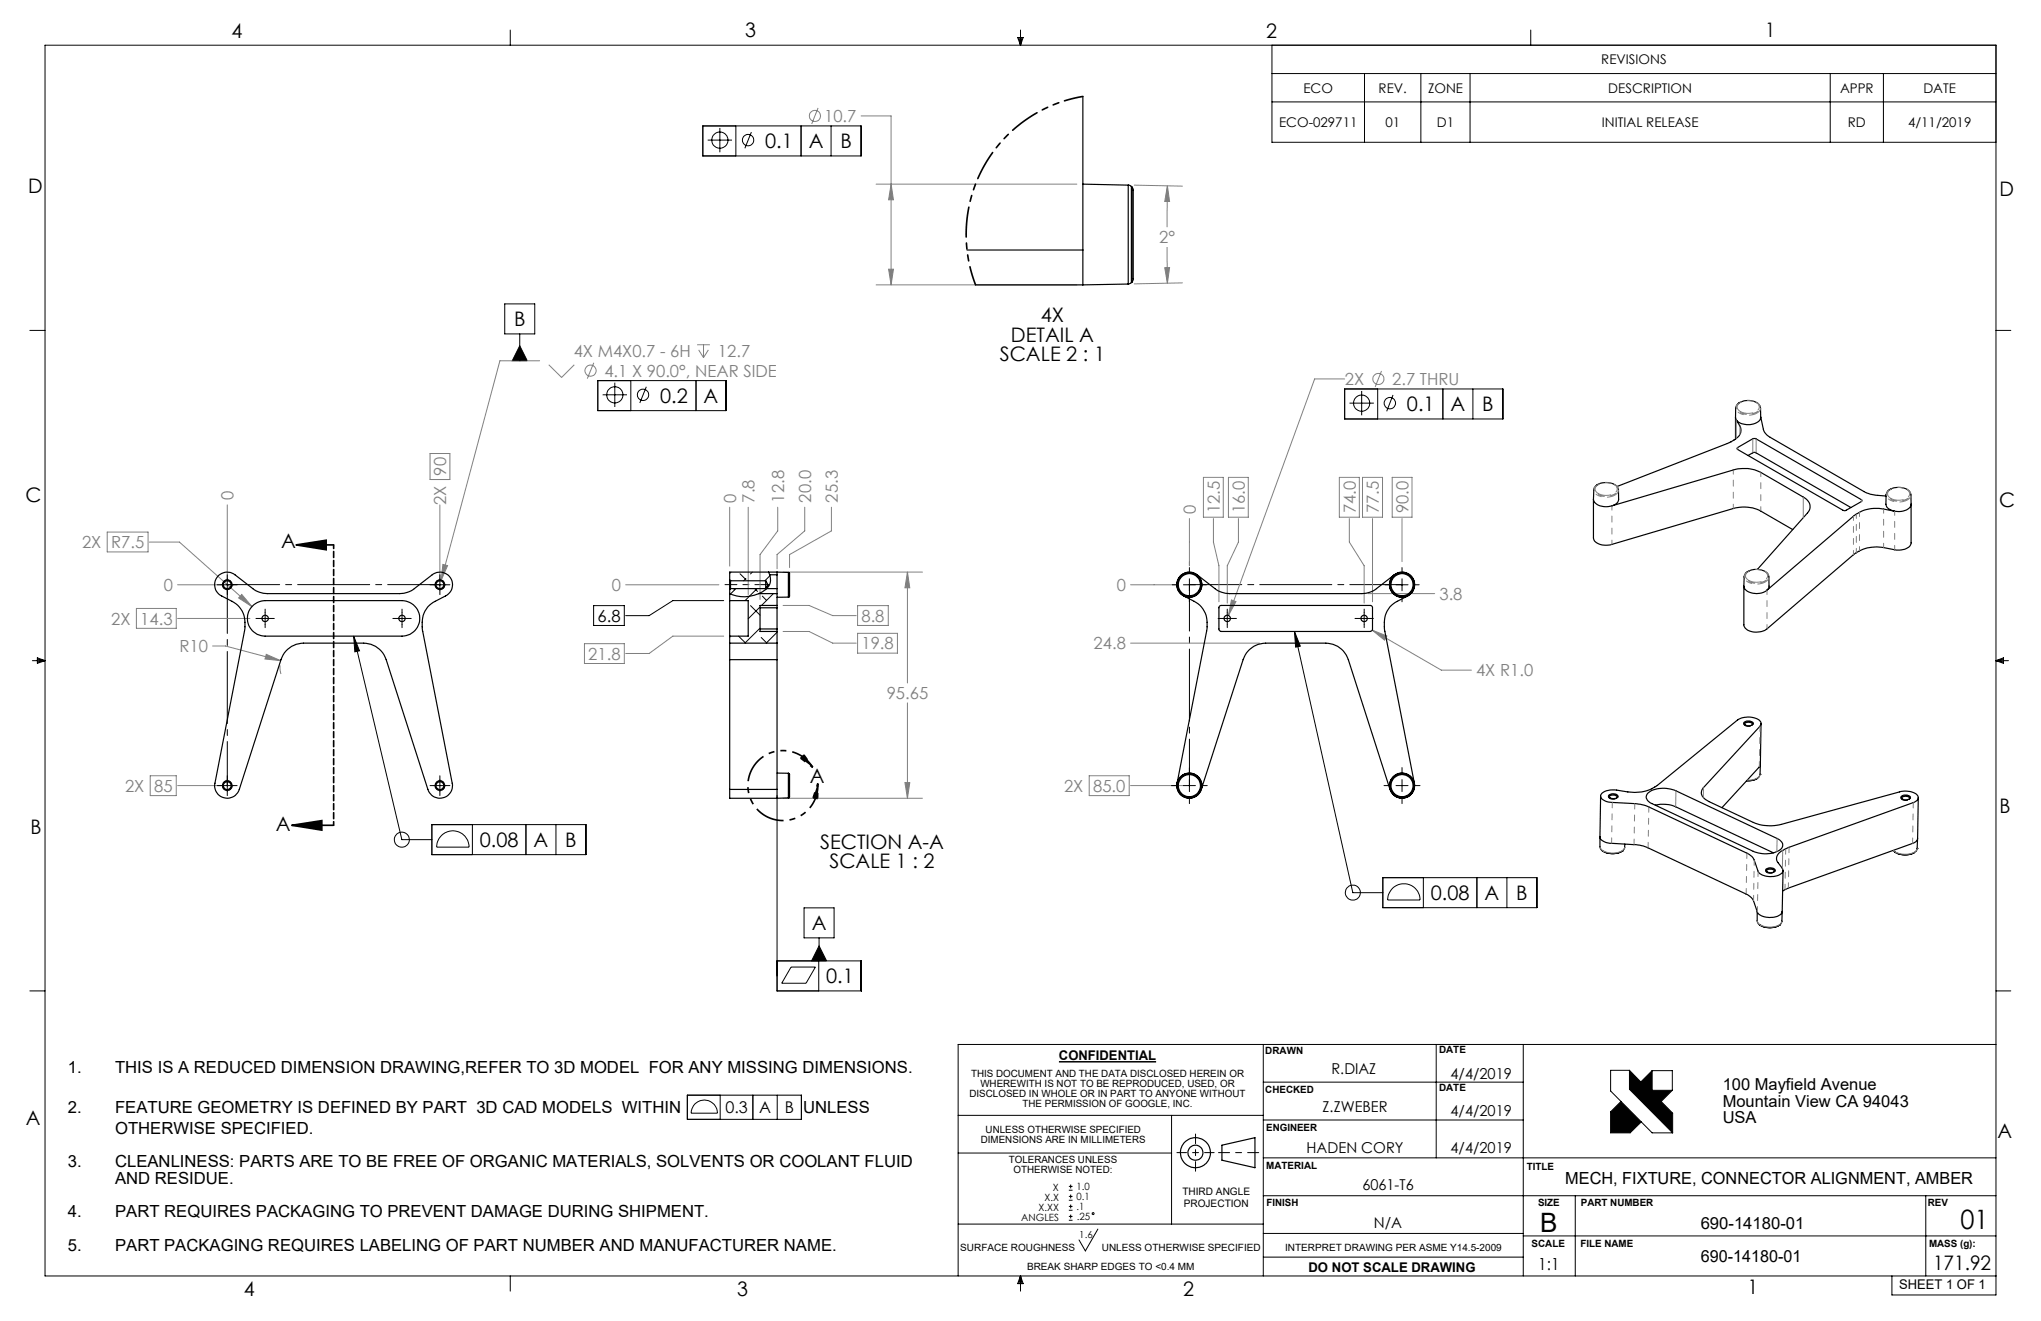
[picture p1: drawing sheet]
<svg xmlns="http://www.w3.org/2000/svg" width="432mm" height="279mm" viewBox="0 0 432 279" stroke-linecap="round" stroke-linejoin="round" font-family="sans-serif">
<g fill="none" stroke="#000" stroke-width=".25">
<path d="M258.5 242.2l7-1.6v6.4l-7-1.6z"/>
<circle cx="252.9" cy="243.8" r="1.59"/>
<circle cx="252.9" cy="243.8" r="3.2"/>
</g>
<path d="M257.8 243.8h8.5" fill="none" stroke="#000" stroke-width=".21" stroke-dasharray="15.2 1.3 1.3 1.3" stroke-dashoffset="12.9"/>
<path d="M252.9 239.9v7.8M249 243.8h7.9" fill="none" stroke="#000" stroke-width=".21" stroke-dasharray="15.2 1.3 1.3 1.3" stroke-dashoffset="13.2"/>
<g fill="none" stroke="#000" stroke-width=".21">
<path d="M107.9 6.3v3.3M215.3 7.9h1.2l-.6 1.7zM215.6 7.9l.3 1.7M215.9 6.3v3.3M216.2 7.9l-.3 1.7M269.1 9.6v20.5h153.2M269.1 15.6h153.2M288.7 15.6v14.5M300.6 15.6v14.5M311 15.6v14.5M323.9 6.3v3.3M387.2 15.6v14.5"/>
<path d="M398.5 15.6v14.5M148.7 26.6h33.5v6.4h-33.5zM149.7 29.6h5.2M152.3 27.1v5.1M155.7 26.6v6.4M159 27.9l-1.4 3.5M169.5 26.6v6.4M175.8 26.6v6.4M269.1 21.6h153.2M6.3 69.9h3.2M106.8 64.3h6.3v6.3h-6.3zM110 73.1l1.5 3.2h-3.1z"/>
<path d="M110 70.6v5.7M422.3 69.9h3.1M126.5 80.5h27.1v6.4h-27.1zM127.5 83.5h5.1M130.1 80.9v5.2M133.5 80.5v6.4M136.7 81.8l-1.3 3.4M147.2 80.5v6.4M284.5 82.3h33.5v6.3h-33.5zM285.5 85.3h5.2M288.1 82.7v5.1M291.5 82.3v6.3"/>
<path d="M294.7 83.5l-1.3 3.5M305.3 82.3v6.3M311.6 82.3v6.3M6.8 139.7h2.7M7.9 139.1l1.6 .6-1.6 .6zM7.9 139.4l1.6 .3M9.5 139.7l-1.6 .3M46 123.7h4.2M48.1 121.6v4.2M54.2 130.8h3.8M56.1 128.8v4M74.8 134.5l1.3 3.2-1 .2z"/>
<path d="M74.8 134.5l10.2 43.1h6.4M83.1 130.8h3.9M85.1 128.8v4M91 123.7h4.2M93.1 121.6v4.2M125.6 128.1h6.5v4.2h-6.5zM153.1 127h-10.8l-5 3.2h-4.9M248 123.7h1.1M250.4 123.7h2.5M251.6 120.1v1M251.6 122.4v2.6M251.6 126.2v1.1"/>
<path d="M254.2 123.7h1M257.7 130.8h3.9M259.6 128.8v4M273.9 133.6l1.2 3.1-1 .2zM273.9 133.6l12.3 55.2h6.4M286.7 130.8h3.8M288.6 128.8v4M293 123.7h1.1M295.3 123.7h2.6M296.6 120.1v1M296.6 122.4v2.6M296.6 126.2v1.1"/>
<path d="M299.2 123.7h1M422.3 139.7h2.6M422.3 139.7l1.6 .3M422.3 139.7l1.6-.6v1.2zM423.9 139.4l-1.6 .3M46 166.2h4.2M48.1 164.1v4.2M91 166.2h4.2M91.4 174.4h32.6v6.4h-32.6zM93.1 164.1v4.2M93.3 176.8a3.4 3.4 0 0 1 3.8-.8 3.4 3.4 0 0 1 2.1 3.2h-6.8a3.4 3.4 0 0 1 .9-2.4zM99.9 174.4v6.4"/>
<path d="M111.3 174.4v6.4M117.6 174.4v6.4M164.4 168.2v41.4h17.8v-6.4h-17.8M247.8 166.2h1.3M250.4 166.2h2.5M251.6 162.4v1.2M251.6 164.9v2.5M251.6 168.7v1.3M254.2 166.2h1.2M292.8 166.2h1.3M295.3 166.2h2.6M296.6 162.3v1.3"/>
<path d="M296.6 164.9v2.5M296.6 168.7v1.3M299.2 166.2h1.2M170.1 192h6.4v6.4h-6.4zM173.3 198.4v4.8M292.6 185.6h32.6v6.4h-32.6zM294.5 188a3.4 3.4 0 0 1 3.8-.8 3.4 3.4 0 0 1 2.1 3.2h-6.8a3.4 3.4 0 0 1 .9-2.4zM301.1 185.6v6.4M312.5 185.6v6.4M318.8 185.6v6.4M6.3 209.6h3.2M167.4 204.5h5.1l-2 3.5h-5.1z"/>
<path d="M173.2 203.2v6.4M173.3 200.1l1.6 3.1h-3.2zM422.3 209.6h3.1M145.4 231.6h24.1v5.1h-24.1zM147 233.5a2.77 2.77 0 0 1 3.1-.6 2.77 2.77 0 0 1 1.7 2.5h-5.6a2.93 2.93 0 0 1 .8-1.9zM152.4 231.6v5.1M159.3 231.6v5.1M164.4 231.6v5.1M202.7 235.9h64.6M247.9 235.9v23M267.3 236.9h55M267.3 228.9h55"/>
<path d="M267.3 220.9v49M303.8 220.9v24M322.3 220.9v49M342.9 233l-2.2 2.2v4.4h4.2l2.3-2.3M344.7 226.4h-4v4.4l8.8 8.8h4.4M344.7 226.4v4l9.2 9.2M344.7 226.4l2.4 2.4 2.4-2.4M349.5 226.4h4.3v4.2M349.5 226.4v4.2h4.3M353.8 230.6l-2.4 2.4 2.5 2.4v4.2M422.3 220.9h-219.6v49M202.7 243.9h45.2"/>
<path d="M202.7 258.9h64.6M226.1 251.7h.8M226.1 250.9h.8M226.1 253.9h.8M226.1 253h.8M226.1 256h.8M226.1 255.2h.8M226.1 258.1h.8M226.1 257.3h.8M226.5 250.5v.9M226.5 252.7v.8M226.5 254.8v.8"/>
<path d="M226.5 256.9v.8M232.3 260l-2.7 4.6-1.3-2.3M267.3 252.9h155M267.3 244.9h155M333.3 252.9v17M407.4 252.9v17M107.9 269.9v3.2M215.9 269.9v3.2M215.9 269.9l.6 1.6h-1.2zM215.9 269.9l-.3 1.6M215.9 269.9l.3 1.6M267.3 260.9h55"/>
<path d="M267.3 265.9h55M322.3 261.4h100M400.3 269.9v4h22v-264.3h-412.8v260.3h412.8"/>
<circle cx="152.3" cy="29.6" r="1.72"/>
<circle cx="158.3" cy="29.7" r="1.2"/>
<circle cx="130.1" cy="83.5" r="1.73"/>
<circle cx="136" cy="83.5" r="1.2"/>
<circle cx="288.1" cy="85.3" r="1.71"/>
<circle cx="294" cy="85.3" r="1.2"/>
<circle cx="85" cy="177.6" r="1.59"/>
<circle cx="286.2" cy="188.8" r="1.59"/>
<circle cx="231.3" cy="256.7" r=".19"/>
</g>
<path d="M340.7 235.2v4.4h4.2l2.3-2.3-4.3-4.3zM344.7 226.4v4l9.2 9.2v-4.2l-2.5-2.4 2.4-2.4h-4.3v-4.2l-2.4 2.4z" fill-rule="evenodd" fill="#000"/>
<g fill="none" stroke="#808080" stroke-width=".21">
<path d="M173.1 22.8l-1.4 3.4M182.2 24.5h6.3v35.8M185.3 38.9h42.5M188.5 38.9l.5 3.4h-1zM240 39.2l10.2 .2M247 39.3l.4 3.3h-1zM247 39.3l-.1 8.7M188 56.9h1l-.5 3.4zM246.4 56.6h1l-.4 3.3zM246.9 52.2l.1 7.7M250.2 59.8l-10.2 .2M114.2 76.3h-8.4l-12.5 46.4"/>
<path d="M116.1 77.2l2.7 2.6 2.7-2.6M125.6 76.7l-1.4 3.4M147.5 72.9h2.7M147.8 74l1 1.6M148.8 72.9v2.7M149.9 74l-1.1 1.6M185.3 60.3h42.5M292.3 78.5l-1.4 3.3M91 95.9h4.2v5.5h-4.2zM284.5 80.2h-6.4l-18.2 50M22.7 112.5h8.6v4.2h-8.6zM31.6 114.7h6.4l15.3 13.6"/>
<path d="M48.1 106.8v15.6M93.1 106.8v15.6M93.7 119.4l1 .2-1.4 3.1zM154.4 107.3v12.4M158.3 107.3v18.5M164.5 107.3v5l-3.7 5v9.5M170.3 107.3v5l-5.9 5v3M175.9 107.3v5l-8.9 5v2.8M251.6 109.7v10M254.6 101h4.2v8.4h-4.2zM256.7 109.7v5l1.2 5v7.6M259.9 101h4.2v8.4h-4.2z"/>
<path d="M262 109.7v5l-2.4 5v7.9M283.4 101h4.2v8.4h-4.2zM285.5 109.7v5l3.1 5v7.9M288.3 101h4.2v8.4h-4.2zM290.4 109.7v17.6M294.5 101h4.2v8.4h-4.2zM296.6 109.7v9.1M28.9 128.7h8.4v4.2h-8.4zM37.6 123.7h9.2M37.6 130.8h15.3M45 136.6h2.7l11.7 3.1M51.2 125.7l2.1 2.6-2.8-1.8z"/>
<path d="M56.3 138.4l3.1 1.3-3.3-.3zM123.6 136.1h8.5v4.2h-8.5zM132.4 123.7h19.7M153.1 134.5h-10.8l-5 3.7h-4.9M165.7 133.6h5.5l5 2.4h5M165.7 128.1h5.5l5 2.1h5M165.7 121h29.5M181.4 128.1h6.5v4.2h-6.5zM181.4 133.9h8.5v4.2h-8.5zM192 121v23.5M192 121l.5 3.3h-1zM239.2 123.7h10.1"/>
<path d="M239.2 136h27.3M260.5 126.9l1 .3-1.6 3zM289.4 125.6h14.1M290.3 133.3l3.1 1.2-.5 .9zM290.3 133.3l14.6 8.4h6.4M59.2 140.7l.2 1.9M192 148.7v20.1M31.8 164.1h5.5v4.2h-5.5zM37.6 166.2h9.2M165.7 168.8h29.5M191.5 165.5h1l-.5 3.3zM230.4 164.1h8.5v4.2h-8.5z"/>
<path d="M239.2 166.2h11.2"/>
<circle cx="172.4" cy="24.5" r="1.18"/>
<circle cx="124.9" cy="78.4" r="1.18"/>
<circle cx="291.6" cy="80.2" r="1.18"/>
</g>
<path d="M224 224.6h20.6" fill="none" stroke="#000" stroke-width=".32"/>
<path d="M62.7 115.3h7.9M62.7 115.3l6.3-1v2zM61.7 174.6h8.9M61.7 174.6l6.4-1v2z" fill="none" stroke="#000" stroke-width=".35"/>
<path d="M171.9 162.3a7.4 7.4 0 0 0-12.1-.7 7.4 7.4 0 0 0 3.6 11.6 7.4 7.4 0 0 0 9.6-7.5" fill="none" stroke="#000" stroke-width=".35" stroke-dasharray="6.3 1.3 1.3 1.3 1.3 1.3" stroke-dashoffset=".8" stroke-linecap="butt"/>
<path d="M171.9 162.3l-2.6-2 .7-.7 1.9 2.7M173 165.7v3.4l-1-.2 1-3.2" fill="none" stroke="#000" stroke-width=".35" stroke-dasharray="6.3 1.3 1.3 1.3 1.3 1.3" stroke-dashoffset="5.7" stroke-linecap="butt"/>
<path d="M369.3 153.5l-.3-.2a.93 .93 0 0 1 1.4-.6 .47 .47 0 0 1 .5 .5 .47 .47 0 0 1-.6 .4l-1-.1M340.6 168.9l-.3-.2a.93 .93 0 0 1 1.4-.6 .47 .47 0 0 1 .6 .5 .47 .47 0 0 1-.6 .4l-1.1-.1M402.5 169.2l-.3-.3a.93 .93 0 0 1 1.4-.5 .47 .47 0 0 1 .6 .4 .47 .47 0 0 1-.6 .5l-1.1-.1M373.9 184.6l-.3-.3a.93 .93 0 0 1 1.4-.5 .47 .47 0 0 1 .6 .5 .47 .47 0 0 1-.6 .4l-1.1-.1" fill="none" stroke="#000" stroke-width=".21" stroke-dasharray="1.3 .6" stroke-dashoffset=".1" stroke-linecap="butt"/>
<path d="M48.1 122.7a1 1 0 0 1 .9 1.4 1 1 0 0 1-1.7 .1 1 1 0 0 1 .6-1.5h.2M93.1 122.7a1 1 0 0 1 .9 1.4 1 1 0 0 1-1.7 .1 1 1 0 0 1 .6-1.5h.2M48.1 165.2a1 1 0 0 1 .9 1.4 1 1 0 0 1-1.7 .1 1 1 0 0 1 .6-1.5h.2M93.1 165.2a1 1 0 0 1 .9 1.4 1 1 0 0 1-1.7 .1 1 1 0 0 1 .6-1.5h.2" fill="none" stroke="#000" stroke-width=".21" stroke-dasharray="1.3 .6" stroke-dashoffset=".4" stroke-linecap="butt"/>
<path d="M70.6 115.3v59.3" fill="none" stroke="#000" stroke-width=".35" stroke-dasharray="1.3 .6" stroke-dashoffset=".5"/>
<path d="M251.6 123.7v42.5" fill="none" stroke="#000" stroke-width=".21" stroke-dasharray="15.2 1.3 1.3 1.3" stroke-dashoffset="5.4"/>
<path d="M48.1 123.7h45M296.6 123.7h-45" fill="none" stroke="#000" stroke-width=".21" stroke-dasharray="15.2 1.3 1.3 1.3" stroke-dashoffset="4.2"/>
<path d="M48.1 124.7v41.5" fill="none" stroke="#000" stroke-width=".21" stroke-dasharray="15.2 1.3 1.3 1.3" stroke-dashoffset="5.9"/>
<path d="M162.2 123.7h-8.8" fill="none" stroke="#000" stroke-width=".21" stroke-dasharray="15.2 1.3 1.3 1.3" stroke-dashoffset="12.7"/>
<g fill="#000">
<path d="M169.3 160.3l.7-.7 1.9 2.7zM173 165.7v3.4l-1-.2z"/>
<path d="M62.7 115.3l6.3-1v2zM61.7 174.6l6.4-1v2z"/>
</g>
<path d="M260.5 126.9l-.6 3.3 1.6-3zM290.3 133.3l2.6 2.1 .5-.9zM93.7 119.4l-.4 3.3 1.4-3.1zM56.3 138.4l-.2 1 3.3 .3zM51.2 125.7l-.7 .8 2.8 1.8z" fill="#808080"/>
<path d="M273.9 133.6l1.2 3.1-1 .2zM74.8 134.5l1.3 3.2-1 .2zM110 73.1l1.5 3.2h-3.1zM173.3 200.1l1.6 3.1h-3.2z" fill="#000"/>
<path d="M192 121l.5 3.3h-1zM191.5 165.5h1l-.5 3.3zM247 39.3l.4 3.3h-1zM246.4 56.6h1l-.4 3.3zM188.5 38.9l.5 3.4h-1zM188 56.9h1l-.5 3.4z" fill="#808080"/>
<g fill="none" stroke="#000" stroke-width=".25">
<path d="M229.1 38.9l9.6 .3M229.1 20.4v32.5M238.7 39.2l.7 .2M238.7 39.2v20.9M239.4 39.4v20.4M239.4 39.4l.1 .1M239.5 39.5l.2 .5v19.2l-.2 .5M239.5 39.5v20.2M204.6 52.9h24.5M229.1 52.9v7.4M239.4 59.8l-.7 .3M239.5 59.7l-.1 .1"/>
<path d="M206.4 60.3h22.7M238.7 60.1l-9.6 .2M367.2 88.3l.1 .5M367.2 88.3v4.6M367.3 88.8l.8 1.3a2.1 2.1 0 0 1-1.2 3l-1.4 .7-23.4 9.1M367.6 94.7l3.2-1.9 .6-.1 22.4 13 .1 .3-3.4 2-.5-.1-22.4-12.9zM367.6 85.5a3.4 3.4 0 0 1 4.7 .3l.2 .5M367.7 85.4l-.5 .9v2M368.1 85.1l-.4 .3M369.8 96.3l1.3-.6 .4 .1 20.1 11.6M372.5 86.3v2a2.3 2.3 0 0 1-2.6 1.5 2.9 2.9 0 0 1-2.6-1M372.5 88.2l.6 2.6a2.91 2.91 0 0 0 1.4 1.7l19.8 11.5a6.3 6.3 0 0 0 3 .8l1.7 .1"/>
<path d="M337.1 105.6a2.45 2.45 0 0 0 2.8 1.6l1.1-.2M337.1 105.6v8.2a2.48 2.48 0 0 0 2.8 1.5h.8l26-7.7a7.9 7.9 0 0 1 5.8 .5l6.8 3.9M337.2 103.6l-.1 2M337.2 103.6v.1M338 102.5a1.47 1.47 0 0 0-.8 1.2M338 102.5h.1M341 107l25.7-7.6a7.7 7.7 0 0 1 5.8 .5l9 5.2a2.07 2.07 0 0 1 .9 3.4l-10.6 11.9M341.6 102.5a3.7 3.7 0 0 0-4 .3M341.6 102.5h.1M341.6 102.5l.5 .4 .3 .6v2.1a1.53 1.53 0 0 1-1.4 1.4M399 104.7v1.9a1.85 1.85 0 0 0 1.8 1.5M399.9 103.5a1.35 1.35 0 0 0-.8 1.2"/>
<path d="M399.9 103.5h.1M400.8 108.1l-2.3-.4a7.6 7.6 0 0 0-6.4 1.5l-18.3 15.6M403.4 103.5a3.7 3.7 0 0 0-3.9 .4M403.4 103.5h.1M403.5 103.5l.5 .4 .3 .8M404.3 104.7v1.9M404.3 106.6v8.2a2.41 2.41 0 0 1-2.7 1.5l-3.1-.5a7.9 7.9 0 0 0-6.4 1.5l-18.3 15.7a3.7 3.7 0 0 1-4.7-.3l-.2-.4v-8.3M404.3 106.6a2.38 2.38 0 0 1-2.7 1.6l-.8-.1M46.3 121.7a2.68 2.68 0 0 1 3.4-.1l3.8 2.9a5.2 5.2 0 0 0 3.1 1.1h28a5.2 5.2 0 0 0 3.1-1.1l3.7-2.9a2.66 2.66 0 0 1 3.9 .6 2.66 2.66 0 0 1-1 3.8 11.1 11.1 0 0 0-3.5 2 6.2 6.2 0 0 0-1.4 5.2l6.3 32.5a2.66 2.66 0 0 1-2 3 2.66 2.66 0 0 1-3.2-1.7l-8.8-27.5a5.1 5.1 0 0 0-4.8-3.5h-12.7a5.1 5.1 0 0 0-4.8 3.5l-8.8 27.5a2.66 2.66 0 0 1-3.2 1.7 2.66 2.66 0 0 1-1.9-3l6.3-32.4a5.6 5.6 0 0 0-2.7-6.1l-2.2-1.2a2.69 2.69 0 0 1-.6-4.3zM53.7 127.9l1.1-.6 1.3-.3h29a3.8 3.8 0 0 1 3.7 3.8 3.8 3.8 0 0 1-3.7 3.7h-29a3.7 3.7 0 0 1-3.5-2.4 3.7 3.7 0 0 1 1.1-4.2zM154.4 136v3.5M154.4 125.5v.1"/>
<path d="M154.4 127v7.5M154.4 122.7v2M154.4 125.6h.1M154.4 136h10M154.4 127h3.9v7.5h-3.9M154.4 124.7v2.3M154.4 134.5v1.5M154.4 139.5v27.5M154.4 139.5h10M154.4 122.7l.2 .1M154.4 125.6a7.3 7.3 0 0 0 6.1 0M154.6 122.8v1.7"/>
<path d="M154.6 124.5h7.4M154.6 124.5l-.2 .2M154.6 122.8h7.4M160.5 125.6h3.9M160.8 133h3.6M160.8 128.6h3.6M162 122.8v1.7M162 122.8l.5 .9-.5 .8M162.2 124.5l-1.7 1.1M162.2 124.5h2.2M162.6 121l.2 .6M162.8 121.6a2.66 2.66 0 0 1-.6 2.9"/>
<path d="M162.8 121.6h1.6M164.4 136v3.5M164.4 124.5v1.1M164.4 133v.6M164.4 128.1v.5M164.4 121v.6M164.4 128.1h-3.6v5.5h3.6M164.4 121l2.4 .1M164.4 121h-10v1.7M164.4 121.6v2.9M164.4 125.6v2.5M164.4 128.6v4.4"/>
<path d="M164.4 133.6v2.4M164.4 139.5v27.5M166.8 121.1h.1M166.8 121.1v5.2M166.8 126.3h-2.4M166.9 126.2l-.1 .1M166.9 121.1v5.1M166.9 121.1h.1M167 121.1v5.1M167 126.2h-.1M250.4 126l2.2 1.2a5.6 5.6 0 0 1 2.7 6.1l-6.3 32.4M253.3 121.6a2.66 2.66 0 0 1 .6 3.5 2.66 2.66 0 0 1-3.5 .9"/>
<path d="M253.3 121.6a2.66 2.66 0 0 0-3.9 .6 2.66 2.66 0 0 0 1 3.8M253.3 121.6l3.7 2.9a5.2 5.2 0 0 0 3.1 1.1h28a5.2 5.2 0 0 0 3.1-1.1l3.8-2.9M258 128.2l.3-.1h31.7l.4 .3v4.7l-.5 .5h-31.5l-.5-.5v-4.7zM295 121.6a2.66 2.66 0 0 0-.6 3.5 2.66 2.66 0 0 0 3.4 .9M295 121.6a2.66 2.66 0 0 1 3.9 .6 2.66 2.66 0 0 1-1.1 3.8M297.8 126a11.1 11.1 0 0 0-3.4 2 6.2 6.2 0 0 0-1.5 5.2l6.3 32.5M368.9 124a2.16 2.16 0 0 0 2.4 1.5 3.3 3.3 0 0 0 2.5-.7M369 122h.1M369 122l-.1 2M369.8 120.9a1.35 1.35 0 0 0-.8 1.1M369.8 120.9h.1M373.4 120.9a3.8 3.8 0 0 0-4 .3"/>
<path d="M373.5 120.9l.4 .4 .3 .7 .1 2.1-.5 .7M368.9 152.8a1.41 1.41 0 0 1 2 .2 1.3 1.3 0 0 1-2 0zM369.2 153.3a.45 .45 0 0 1 .1-.5 .45 .45 0 0 1 .5 0 .57 .57 0 0 1 .6 0 .57 .57 0 0 1 .3 .6M372.6 153l-.2 8.7M154.4 167v1.8h10M154.4 167h10M164.4 167v1.8M164.4 163.5h2.4M166.8 163.5l.1 .1M166.8 163.5v5.3M166.8 168.8h-2.4M166.9 168.7l-.1 .1"/>
<path d="M166.9 163.6v5.1M166.9 168.7h.1M166.9 163.6l.1 .1M167 163.7v5M249 165.7a2.64 2.64 0 0 0 2 3 2.64 2.64 0 0 0 3.1-1.7M249 165.7a2.65 2.65 0 0 1 3.3-2.1 2.65 2.65 0 0 1 1.8 3.4M254.1 167l8.9-27.5a5.1 5.1 0 0 1 4.8-3.5h12.7a5.1 5.1 0 0 1 4.8 3.5l8.8 27.5M299.2 165.7a2.66 2.66 0 0 1-1.9 3 2.66 2.66 0 0 1-3.2-1.7M299.2 165.7a2.66 2.66 0 0 0-3.2-2.1 2.66 2.66 0 0 0-1.9 3.4M338.5 177v2.3l.7 .8-.2-.1M338.6 168.3l-.1 8.7a2.15 2.15 0 0 0 2.4 1.4l5.2 .2 2.2 .6 21.1 9.9a3 3 0 0 1 1.6 1.4l.8 2.4a3.3 3.3 0 0 0 3.7 1.1 1.69 1.69 0 0 0 1.5-1.2l.2-8.7M338.9 167.8a4.2 4.2 0 0 1 3.1-.7l2.4 .4a8 8 0 0 0 6.2-1.4l17-13.8a4.1 4.1 0 0 1 4.9 .4l.1 .4-.2 .5-12 13a1.56 1.56 0 0 0 .5 2.5l10 4.9a9.5 9.5 0 0 0 5.9 .4l25-6.9a3.9 3.9 0 0 1 3.9 .8 1.04 1.04 0 0 1-.9 1.5l-26.9 9.7a2.78 2.78 0 0 0-2.1 2.2l.2 .5 1 1.4a1.02 1.02 0 0 1-.8 1.5 4.1 4.1 0 0 1-4.2-.7l-.9-2.5a2.77 2.77 0 0 0-1.5-1.5l-21.4-10-1.9-.4-5.2-.3a2.6 2.6 0 0 1-2.5-1.2z"/>
<path d="M339 180h.1M339.1 180l.3 .2M340.4 168.1a1.29 1.29 0 0 1 1.9 .4 1.24 1.24 0 0 1-2-.2zM340.6 168.7h-.1a.79 .79 0 0 1 1.3-.5l.3 .3-.1 .3M343.4 179.8a4 4 0 0 1-4 .4M343.7 179.2l-.2 .6M343.7 179.2h.1M343.7 178.5v.7M348.7 167.7a6.1 6.1 0 0 1 5.8-.4l21.5 10a1.36 1.36 0 0 1 .8 2.3 6.1 6.1 0 0 1-5.9 .5l-21.4-10.1a1.37 1.37 0 0 1-.8-2.3zM350.2 170.3a7.1 7.1 0 0 1 4.3 .3l20.7 9.8M371.8 164.6a3.5 3.5 0 0 1-2.3 .5M371.8 164.6h.1"/>
<path d="M372 164.4a3.4 3.4 0 0 1-2.5 .7M372.3 163.8l-.2 .6M372.4 163.8h.1M372.4 161.7l-.2 .5-7.9 8.6M372.4 161.7v2.1M400.5 179.9l.5 .4M402.2 168.5a1.37 1.37 0 0 1 2 .2 1.27 1.27 0 0 1-2-.1zM402.4 169v-.1a.85 .85 0 0 1 1.4-.3l.2 .2-.1 .2M405.6 179.5l-.3 .6M405.6 179.5h.1M405.7 177.4l-.1 2.1M405.8 168.7l-.1 8.6-.4 .7-.7 .4-26.3 9.5-1.1 .6"/>
<path d="M343.1 180.1h.1M343.1 180.1a4.3 4.3 0 0 1-3.7 .1M371.8 192.8v2.2l.6 .7h-.1M372.3 195.7h.1M372.3 195.7a4.3 4.3 0 0 0 4.1 0M373.7 183.8a1.35 1.35 0 0 1 1.9 .3 1.24 1.24 0 0 1-2-.1zM373.8 184.4a.45 .45 0 0 1 .1-.5 .45 .45 0 0 1 .5-.1 .57 .57 0 0 1 .7 .1 .57 .57 0 0 1 .2 .5M376.4 195.7h.1M376.7 195.5a4.1 4.1 0 0 1-4.1 .4M377 194.9l-.3 .5M377 194.8v.1M377 192.8v2"/>
<path d="M400.9 180.2l.1 .1M400.9 180.2h.1M400.9 180.2l.4 .3M405 180.3a4.2 4.2 0 0 1-3.7 .2M405.3 180.1a4.2 4.2 0 0 1-4 .3"/>
<circle cx="48.1" cy="123.7" r="1.01"/>
<circle cx="48.1" cy="123.7" r=".83"/>
<circle cx="56.1" cy="130.8" r=".66"/>
<circle cx="85" cy="130.8" r=".66"/>
<circle cx="93.1" cy="123.7" r=".83"/>
<circle cx="93.1" cy="123.7" r="1.02"/>
<circle cx="251.6" cy="123.7" r="2.51"/>
<circle cx="251.6" cy="123.7" r="2.6"/>
<circle cx="251.6" cy="123.7" r="2.34"/>
<circle cx="259.6" cy="130.8" r=".66"/>
<circle cx="288.6" cy="130.8" r=".67"/>
<circle cx="296.6" cy="123.7" r="2.52"/>
<circle cx="296.6" cy="123.7" r="2.34"/>
<circle cx="296.6" cy="123.7" r="2.6"/>
<circle cx="48.1" cy="166.2" r="1"/>
<circle cx="48.1" cy="166.2" r=".82"/>
<circle cx="93.1" cy="166.2" r="1.01"/>
<circle cx="93.1" cy="166.2" r=".82"/>
<circle cx="251.6" cy="166.2" r="2.61"/>
<circle cx="251.6" cy="166.2" r="2.54"/>
<circle cx="251.6" cy="166.2" r="2.51"/>
<circle cx="251.6" cy="166.2" r="2.34"/>
<circle cx="296.6" cy="166.2" r="2.52"/>
<circle cx="296.6" cy="166.2" r="2.34"/>
<circle cx="296.6" cy="166.2" r="2.61"/>
<circle cx="296.6" cy="166.2" r="2.54"/>
</g>
<g fill="none" stroke="#808080" stroke-width=".21" stroke-dasharray="6.3 1.3 1.3 1.3 1.3 1.3" stroke-dashoffset="5.2">
<path d="M367.7 85.4a1.08 1.08 0 0 0-.4 1.1 1.08 1.08 0 0 0 .9 .8 3.5 3.5 0 0 0 4.1-.7 1.08 1.08 0 0 0-.6-1.5M337.7 102.7a1.08 1.08 0 0 0-.4 1.1 1.08 1.08 0 0 0 .8 .8 3.5 3.5 0 0 0 4.1-.6 1.08 1.08 0 0 0-.6-1.5M399.5 103.7a1.08 1.08 0 0 0-.3 1.1 1.08 1.08 0 0 0 .8 .8 3.5 3.5 0 0 0 4.1-.6 1.08 1.08 0 0 0-.6-1.5M369.5 121.1a1.08 1.08 0 0 0-.4 1.1 1.08 1.08 0 0 0 .9 .8 3.5 3.5 0 0 0 4-.6 1.08 1.08 0 0 0-.6-1.6M372.4 153.6l-.2 8.6M341.1 169.7l-.1 8.7M345.7 178.6l.2-8.6M348.8 170.7l-.1 8.6M378.5 179.2l-.2 8.7M404.8 169.7l-.2 8.7M369.4 189.1l.2-8.7M371.1 181.9l-.1 8.6"/>
<path d="M371.9 184.2l-.1 8.7M377.6 188.2l.2-8.7"/>
</g>
<path d="M372.5 86.3a2.21 2.21 0 0 1-2.6 1.5 2.33 2.33 0 0 1-2.7-1.5M342.4 103.6a2.21 2.21 0 0 1-2.5 1.6 2.33 2.33 0 0 1-2.7-1.6M404.3 104.7a2.21 2.21 0 0 1-2.5 1.5 2.33 2.33 0 0 1-2.7-1.5M374.2 122a2.21 2.21 0 0 1-2.5 1.5 2.33 2.33 0 0 1-2.7-1.5" fill="none" stroke="#808080" stroke-width=".21" stroke-dasharray="6.3 1.3 1.3 1.3 1.3 1.3" stroke-dashoffset="3.3"/>
<path d="M368.2 87a3.2 3.2 0 0 0 3.9-.5 1.28 1.28 0 0 0-1.3-1.6 2.73 2.73 0 0 0-3.3 1.1l.2 .5 .5 .5M338.1 104.4a3.2 3.2 0 0 0 3.9-.6 1.28 1.28 0 0 0-1.2-1.6 2.73 2.73 0 0 0-3.3 1.1l.1 .6 .5 .5M400 105.4a3.2 3.2 0 0 0 3.9-.5 1.28 1.28 0 0 0-1.3-1.7 2.73 2.73 0 0 0-3.3 1.1l.2 .6 .5 .5M370 122.8a3.2 3.2 0 0 0 3.9-.6 1.28 1.28 0 0 0-1.3-1.6 2.73 2.73 0 0 0-3.3 1.1l.1 .6 .6 .5" fill="none" stroke="#808080" stroke-width=".21" stroke-dasharray="6.3 1.3 1.3 1.3 1.3 1.3" stroke-dashoffset="3.6"/>
<path d="M371.6 85.1a1.12 1.12 0 0 1 .8 1.2 1.12 1.12 0 0 1-1 1 3.4 3.4 0 0 1-4-.7v-.6l.2-.5M341.6 102.5a1.12 1.12 0 0 1 .7 1.1 1.12 1.12 0 0 1-.9 1 3.4 3.4 0 0 1-4-.7l-.1-.6 .3-.5M403.5 103.5a1.12 1.12 0 0 1 .7 1.1 1.12 1.12 0 0 1-.9 1 3.4 3.4 0 0 1-4-.7l-.1-.6 .3-.5M373.4 120.8a1.12 1.12 0 0 1 .7 1.2 1.12 1.12 0 0 1-.9 1 3.4 3.4 0 0 1-4-.7l-.1-.6 .3-.5" fill="none" stroke="#808080" stroke-width=".21" stroke-dasharray="6.3 1.3 1.3 1.3 1.3 1.3" stroke-dashoffset="5.3"/>
<path d="M372.5 99.9v8.2M341 115.1v-8.1M366.7 107.5v-8.1M392.1 117.3v-8.1M392.7 108.7v8.2M393.4 116.5v-8.2M398.5 107.6v8.2M400.8 116.3v-8.2M373.8 133v-8.2" fill="none" stroke="#808080" stroke-width=".21" stroke-dasharray="6.3 1.3 1.3 1.3 1.3 1.3" stroke-dashoffset="5.4"/>
<g fill="none" stroke="#808080" stroke-width=".21" stroke-dasharray="6.3 1.3 1.3 1.3 1.3 1.3">
<path d="M367.3 92.7v-4M367.6 94.6v.5M368.1 91.9v-1.8M370.8 95.7v-2.9M371.5 92.8v2.9M381.5 109.5v-4.4M393.8 106.1v-.4M338.5 179.1l.2 .5 .7 .5M354.5 170.6l.1-3.4M360.4 166.6v2M369.6 165a2.43 2.43 0 0 0 2.8-1.2M377.2 179.9l-.1 3.7"/>
<path d="M400.6 179.8l.6 .5M339.4 180.1a3.9 3.9 0 0 0 4.3-.6v-.3M339.4 180.2l-.2-.2M371.8 194.7l.2 .6 .6 .4M372.6 195.7a3.9 3.9 0 0 0 4.3-.6l.1-.2M372.7 195.8l-.3-.1M375.9 180.1l.1-2.8M401.2 180.3a3.9 3.9 0 0 0 4.3-.6l.1-.3M401.3 180.4l-.3-.1"/>
</g>
<g fill="none" stroke="#000" stroke-width=".21">
<path d="M154.6 134.5l-.2 .3M154.7 121l-.3 .3M155.2 124.5l.2 .2M155.7 124.5l-1.3 1.3M156.2 134.5l1.6 1.5M156.6 121.4l1.2 1.2M157.8 122.4l-.5 .4M158.8 128.1l2 2M159.2 121l-.4 .4M159.7 124.5l.6 .6M160.2 124.5l-2.6 2.5M160.8 128.4l-2.5 2.5"/>
<path d="M160.8 132.9l-3.2 3.1M161 134.8l1.2 1.2M161.3 126.1l.9 .9M162.9 121.8l-1.1 1M163.6 125.6l-2.5 2.5M164.2 133.6l.2 .1M164.4 133.7l-2.3 2.3"/>
</g>
<path d="M229.1 20.4l-3.2 .7-3 1.1-3.1 1.4-2.7 1.7-2.6 2-2.4 2.4-2 2.5-1.8 2.7-1.4 2.9-1.2 3-.8 3.3-.4 3.2-.1 3.2 .3 3.3 .6 3.1 1.1 3.3" fill="none" stroke="#000" stroke-width=".35" stroke-dasharray="6.3 1.3 1.3 1.3 1.3 1.3" stroke-dashoffset="2.3"/>
<g font-size="5.6">
<text x="325.9" y="260.6">B</text>
<text x="414.8" y="260">01</text>
</g>
<g font-size="4.2">
<text x="49" y="8.1">4</text>
<text x="157.6" y="7.8">3</text>
<text x="267.9" y="8.1">2</text>
<text x="373.5" y="7.7">1</text>
<text x="161.9" y="31.4">0.1</text>
<text x="171.1" y="31.4">A</text>
<text x="177.8" y="31.4">B</text>
<text x="6" y="40.7">D</text>
<text x="423" y="41.5">D</text>
<text x="108.8" y="69">B</text>
<text x="220.2" y="68.1">4X</text>
<text x="211.5" y="76.5">SCALE 2 : 1</text>
<text x="213.9" y="72.3">DETAIL A</text>
<text x="139.7" y="85.3">0.2</text>
<text x="148.9" y="85.3">A</text>
<text x="297.7" y="87">0.1</text>
<text x="306.9" y="87">A</text>
<text x="313.6" y="87">B</text>
<text x="5.4" y="106.2">C</text>
<text x="422.9" y="107.2">C</text>
<text x="59.5" y="115.9">A</text>
<text x="171.3" y="165.5">A</text>
<text x="423" y="172.1">B</text>
<text x="6.5" y="176.3">B</text>
<text x="58.3" y="175.8">A</text>
<text x="101.5" y="179.2">0.08</text>
<text x="112.9" y="179.2">A</text>
<text x="119.6" y="179.2">B</text>
<text x="173.5" y="179.5">SECTION A-A</text>
<text x="175.5" y="183.6">SCALE 1 : 2</text>
<text x="302.7" y="190.4">0.08</text>
<text x="314.1" y="190.4">A</text>
<text x="320.8" y="190.4">B</text>
<text x="171.7" y="196.8">A</text>
<text x="174.8" y="208">0.1</text>
<text x="5.5" y="238">A</text>
<text x="422.6" y="240.8">A</text>
<text x="409" y="268.7">171.92</text>
<text x="51.6" y="274.1">4</text>
<text x="155.9" y="274.2">3</text>
<text x="250.3" y="274.2">2</text>
<text x="369.8" y="273.8">1</text>
</g>
<g font-size="3.5" fill="#808080">
<text x="174.4" y="25.8">10.7</text>
<text x="245.2" y="51.5">2°</text>
<text x="121.4" y="75.5">4X M4X0.7 - 6H</text>
<text x="151.9" y="75.5">12.7</text>
<text x="127.9" y="79.7">4.1 X 90.0°, NEAR SIDE</text>
<text x="284.5" y="81.5">2X</text>
<text x="294.6" y="81.5">2.7 THRU</text>
<text x="94.4" y="100.6" transform="rotate(-90 94.4 100.6)">90</text>
<text x="49.4" y="105.8" transform="rotate(-90 49.4 105.8)">0</text>
<text x="94.4" y="106.8" transform="rotate(-90 94.4 106.8)">2X</text>
<text x="155.7" y="106.3" transform="rotate(-90 155.7 106.3)">0</text>
<text x="159.6" y="106.3" transform="rotate(-90 159.6 106.3)">7.8</text>
<text x="165.9" y="106.3" transform="rotate(-90 165.9 106.3)">12.8</text>
<text x="171.6" y="106.3" transform="rotate(-90 171.6 106.3)">20.0</text>
<text x="177.3" y="106.3" transform="rotate(-90 177.3 106.3)">25.3</text>
<text x="253" y="108.7" transform="rotate(-90 253 108.7)">0</text>
<text x="258.1" y="108.6" transform="rotate(-90 258.1 108.6)">12.5</text>
<text x="263.3" y="108.6" transform="rotate(-90 263.3 108.6)">16.0</text>
<text x="286.8" y="108.6" transform="rotate(-90 286.8 108.6)">74.0</text>
<text x="291.7" y="108.6" transform="rotate(-90 291.7 108.6)">77.5</text>
<text x="298" y="108.6" transform="rotate(-90 298 108.6)">90.0</text>
<text x="17.4" y="116">2X</text>
<text x="23.5" y="116">R7.5</text>
<text x="34.7" y="125">0</text>
<text x="129.4" y="125">0</text>
<text x="236.3" y="125">0</text>
<text x="182.3" y="131.5">8.8</text>
<text x="304.5" y="126.9">3.8</text>
<text x="23.5" y="132.1">2X</text>
<text x="29.7" y="132.1">14.3</text>
<text x="38" y="137.9">R10</text>
<text x="182.3" y="137.4">19.8</text>
<text x="231.4" y="137.4">24.8</text>
<text x="124.5" y="139.6">21.8</text>
<text x="312.3" y="143.1">4X R1.0</text>
<text x="187.6" y="147.9">95.65</text>
<text x="26.5" y="167.5">2X</text>
<text x="32.6" y="167.5">85</text>
<text x="225.1" y="167.5">2X</text>
<text x="231.3" y="167.5">85.0</text>
</g>
<g font-size="3.5">
<text x="126.4" y="131.5">6.8</text>
<text x="14.3" y="226.9">1.</text>
<text x="24.3" y="226.9">THIS IS A REDUCED DIMENSION DRAWING,REFER TO 3D MODEL FOR ANY MISSING DIMENSIONS.</text>
<text x="364.5" y="230.5">100 Mayfield Avenue</text>
<text x="14.4" y="235.4">2.</text>
<text x="24.3" y="235.4">FEATURE GEOMETRY IS DEFINED BY PART 3D CAD MODELS WITHIN</text>
<text x="24.4" y="239.8">OTHERWISE SPECIFIED.</text>
<text x="169.9" y="235.4">UNLESS</text>
<text x="364.5" y="234.1">Mountain View CA 94043</text>
<text x="364.5" y="237.6">USA</text>
<text x="14.4" y="246.9">3.</text>
<text x="24.4" y="246.9">CLEANLINESS: PARTS ARE TO BE FREE OF ORGANIC MATERIALS, SOLVENTS OR COOLANT FLUID</text>
<text x="24.4" y="250.4">AND RESIDUE.</text>
<text x="331.1" y="250.5">MECH, FIXTURE, CONNECTOR ALIGNMENT, AMBER</text>
<text x="14.4" y="257.5">4.</text>
<text x="24.4" y="257.5">PART REQUIRES PACKAGING TO PREVENT DAMAGE DURING SHIPMENT.</text>
<text x="359.8" y="259.9">690-14180-01</text>
<text x="14.4" y="264.5">5.</text>
<text x="24.4" y="264.5">PART PACKAGING REQUIRES LABELING OF PART NUMBER AND MANUFACTURER NAME.</text>
<text x="325.4" y="268.7">1:1</text>
<text x="359.9" y="267">690-14180-01</text>
</g>
<g font-size="3.4">
<text x="153.5" y="235.5">0.3</text>
<text x="160.6" y="235.5">A</text>
<text x="166" y="235.5">B</text>
</g>
<g font-size="3.2">
<text x="281.7" y="227.1">R.DIAZ</text>
<text x="306.9" y="228.2">4/4/2019</text>
<text x="279.8" y="235.2">Z.ZWEBER</text>
<text x="306.9" y="236.1">4/4/2019</text>
<text x="276.4" y="244">HADEN CORY</text>
<text x="306.9" y="244">4/4/2019</text>
<text x="288.2" y="251.6">6061-T6</text>
<text x="290.7" y="259.8">N/A</text>
</g>
<g font-size="2.8">
<text x="338.8" y="13.6">REVISIONS</text>
<text x="275.8" y="19.6">ECO</text>
<text x="291.7" y="19.6">REV.</text>
<text x="302.1" y="19.6">ZONE</text>
<text x="340.3" y="19.6">DESCRIPTION</text>
<text x="389.3" y="19.6">APPR</text>
<text x="406.9" y="19.6">DATE</text>
<text x="270.6" y="26.9">ECO-029711</text>
<text x="293.1" y="26.9">01</text>
<text x="304" y="26.9">D1</text>
<text x="338.9" y="26.9">INITIAL RELEASE</text>
<text x="390.9" y="26.9">RD</text>
<text x="403.7" y="26.9">4/11/2019</text>
<text x="224" y="224.3">CONFIDENTIAL</text>
<text x="276.8" y="269">DO NOT SCALE DRAWING</text>
<text x="401.8" y="272.7">SHEET 1 OF 1</text>
</g>
<g font-size="2.2">
<text x="250.1" y="252.7">THIRD ANGLE</text>
<text x="250.4" y="255.3">PROJECTION</text>
</g>
<g font-size="2.1">
<text x="205.4" y="227.9">THIS DOCUMENT AND THE DATA DISCLOSED HEREIN OR</text>
<text x="267.7" y="223">DRAWN</text>
<text x="304.5" y="222.8">DATE</text>
<text x="205.1" y="232.1">DISCLOSED IN WHOLE OR IN PART TO ANYONE WITHOUT</text>
<text x="207.4" y="230">WHEREWITH IS NOT TO BE REPRODUCED, USED, OR</text>
<text x="267.7" y="231.1">CHECKED</text>
<text x="304.5" y="230.8">DATE</text>
<text x="208.5" y="239.6">UNLESS OTHERWISE SPECIFIED</text>
<text x="216.3" y="234.2">THE PERMISSION OF GOOGLE, INC.</text>
<text x="267.9" y="239.2">ENGINEER</text>
<text x="207.5" y="241.7">DIMENSIONS ARE IN MILLIMETERS</text>
<text x="213.4" y="246">TOLERANCES UNLESS</text>
<text x="214.4" y="248.1">OTHERWISE NOTED:</text>
<text x="222.8" y="251.8">X</text>
<text x="227.8" y="251.7">1.0</text>
<text x="267.9" y="247.1">MATERIAL</text>
<text x="323" y="247.4">TITLE</text>
<text x="219.7" y="256">X.XX</text>
<text x="221" y="253.9">X.X</text>
<text x="227.8" y="256">.1</text>
<text x="227.8" y="253.8">0.1</text>
<text x="267.9" y="255.1">FINISH</text>
<text x="325.4" y="255">SIZE</text>
<text x="334.4" y="255">PART NUMBER</text>
<text x="407.9" y="255">REV</text>
<text x="216.1" y="258.2">ANGLES</text>
<text x="227.8" y="258.1">.25</text>
<text x="228.3" y="261.8">1.6</text>
<text x="324" y="263.7">SCALE</text>
<text x="334.4" y="263.7">FILE NAME</text>
<text x="408.1" y="263.7">MASS (g):</text>
<text x="203.2" y="264.5">SURFACE ROUGHNESS</text>
<text x="217.3" y="268.6">BREAK SHARP EDGES TO &lt;0.4 MM</text>
<text x="233.1" y="264.5">UNLESS OTHERWISE SPECIFIED</text>
<text x="271.9" y="264.5">INTERPRET DRAWING PER ASME Y14.5-2009</text>
</g>
</svg>
